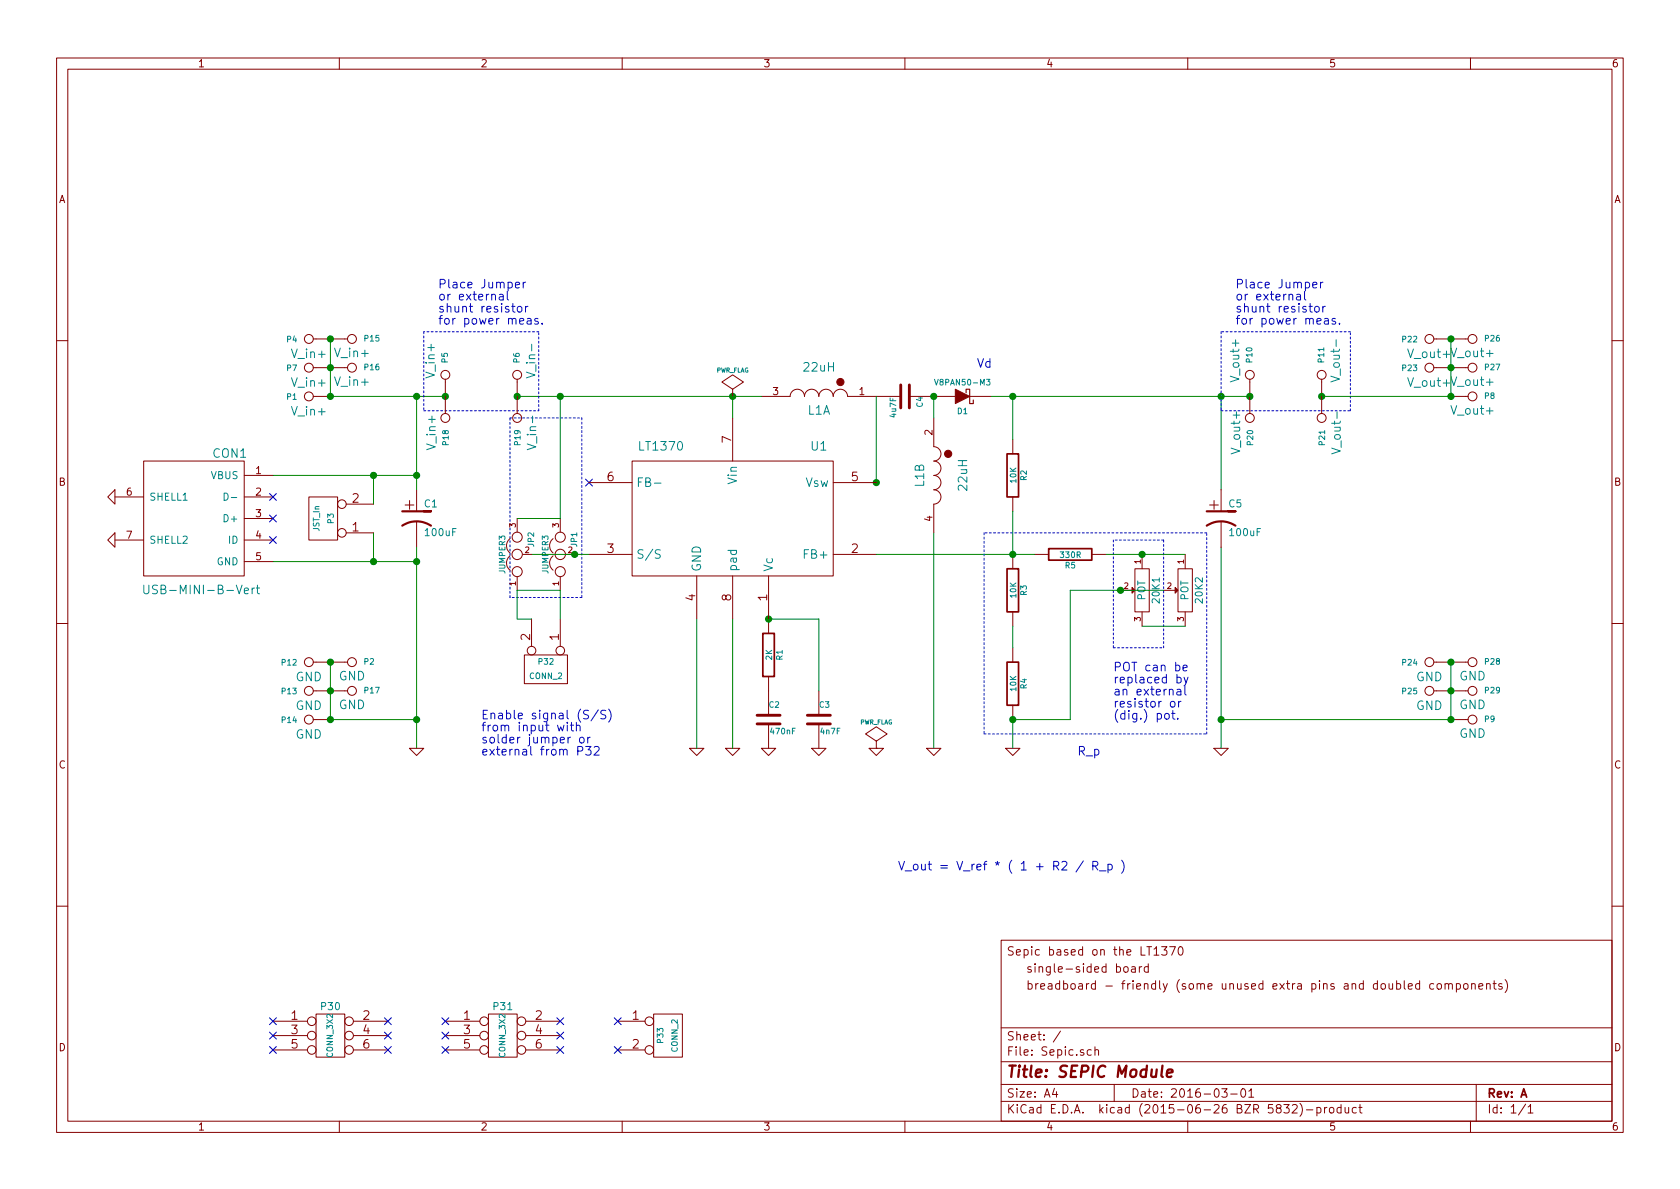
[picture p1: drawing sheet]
<svg xmlns="http://www.w3.org/2000/svg" width="297mm" height="210mm" viewBox="0 0 297 210" stroke-linecap="round" stroke-linejoin="round" font-family="sans-serif">
<g fill="none" stroke="#840000" stroke-width=".18">
<path d="M10 10.3h277v189.9h-277zM12 12.2h273v186.1h-273zM60 10.3v1.9M110 10.3v1.9M160 10.3v1.9M210 10.3v1.9M260 10.3v1.9M55.4 59.9h6.1M253.5 59.9h6.1M10 60.2h2M55.4 70.1h3M55.4 65h6.1"/>
<path d="M78.7 67.1v6M91.4 67.1v6M129.5 70.1h.1M129.5 68.8l1.9-1.2-1.9-1.3-1.9 1.3 1.9 1.2v1.3M129.5 73.9v7.6M134.6 70.1h5.1a1.27 1.27 0 0 1 1.3-1.3 1.27 1.27 0 0 1 1.2 1.3 1.27 1.27 0 0 1 1.3-1.3 1.27 1.27 0 0 1 1.3 1.3 1.27 1.27 0 0 1 1.2-1.3 1.27 1.27 0 0 1 1.3 1.3 1.27 1.27 0 0 1 1.3-1.3 1.27 1.27 0 0 1 1.3 1.3h9.4M160.8 70.1h8.1M165.1 73.9v5.1a1.27 1.27 0 0 1 1.3 1.3 1.27 1.27 0 0 1-1.3 1.2 1.27 1.27 0 0 1 1.3 1.3 1.27 1.27 0 0 1-1.3 1.3 1.27 1.27 0 0 1 1.3 1.2 1.27 1.27 0 0 1-1.3 1.3 1.27 1.27 0 0 1 1.3 1.3 1.27 1.27 0 0 1-1.3 1.2v5.1M171.4 70.1h3.9M179.1 77.7v2.6M221 67.1v6M233.7 67.1v6"/>
<path d="M253.5 65h6.1M256.5 70.1h3.1M285 60.2h2M19 87.9l1.3-1.3v2.5zM19 95.5l1.3-1.3v2.6zM20.3 87.9h5.1M20.3 95.5h5.1M25.4 81.5h17.8v20.3h-17.8zM43.2 84.1h5.1M43.2 87.9h5.1M43.2 91.7h5.1M43.2 95.5h5.1"/>
<path d="M43.2 99.3h5.1M54.6 87.9h5.1v7.6h-5.1zM61.2 94.2h4.8M61.2 89.1h4.8M73.7 86.6v3.8M73.7 92.2v4.6M90.2 98.3a1.63 1.63 0 0 0 0 2.5M90.2 95.2a1.63 1.63 0 0 0 0 2.6M91.4 91.7v2.4M97.8 98.3a1.63 1.63 0 0 0 0 2.5M97.8 95.2a1.63 1.63 0 0 0 0 2.6M99.1 91.7v2.4"/>
<path d="M104.1 98h7.7M104.1 85.3h7.7M111.8 81.5h35.5v20.3h-35.5zM147.3 98h7.6M147.3 85.3h7.6M179.1 87.9v2.5M179.1 98v2.6M182.9 98h2.5M193 98h2.6M201.9 98v2.6M209.5 98v2.6M215.9 86.6v3.8"/>
<path d="M215.9 92.2v4.6M10 110.3h2M55.4 117.1h6.1M91.4 102v2.4M92.7 115.8h7.6v5.1h-7.6zM94 109.5v4.8M99.1 102v2.4M99.1 109.5v4.8M123.2 101.8v7.7M129.5 101.8v7.7M135.9 101.8v10.2M135.9 119.6v6.9"/>
<path d="M179.1 108.2v2.5M179.1 114.5v2.6M198.1 104.4h2.1M200.7 100.6h2.5v7.6h-2.5zM201.9 108.2v2.5M205.7 104.4h2.1M208.3 100.6h2.5v7.6h-2.5zM209.5 108.2v2.5M253.5 117.1h6.1M285 110.3h2M55.4 127.2h3M55.4 122.2h6.1"/>
<path d="M72.4 132.3h2.5l-1.2 1.3zM121.9 132.3h2.6l-1.3 1.3zM128.3 132.3h2.5l-1.3 1.3zM134.6 132.3h2.6l-1.3 1.3zM135.9 128v4.3M143.5 132.3h2.5l-1.2 1.3zM144.8 122.2v4.3M144.8 128v4.3M153.7 132.3h2.5l-1.3 1.3zM154.9 132.3h.1M154.9 131.1l1.9-1.3-1.9-1.3-1.9 1.3 1.9 1.3v1.2M163.8 132.3h2.6l-1.3 1.3z"/>
<path d="M177.8 132.3h2.5l-1.2 1.3zM179.1 124.7v2.5M214.6 132.3h2.6l-1.3 1.3zM253.5 122.2h6.1M256.5 127.2h3.1M10 160.2h2M55.9 179.3h5.1v7.6h-5.1zM86.4 179.3h5v7.6h-5zM115.6 179.3h5v7.6h-5zM177 166.3h108v32h-108zM197.4 171l.4-.1 .3 .3-.1 .7h-.6M197.4 170.4v1.5"/>
<path d="M198.8 171.1l.2-.2 .4 .2 .1 .5-.2 .3h-.3l-.2-.1zM200.1 171h.6v.9M200.7 171.3l-.4 .1-.3 .2 .3 .3h.4M201.4 170.9v1M201.9 170.9l-.5 .3M203 171l-.4-.1-.3 .3 .1 .6 .2 .1h.4M203 170.4v1.5M204 167.8l.5-.4v1.5M204 168.9h.9M205.4 167.4h.9l-.5 .6 .4 .1v.7l-.2 .1-.6-.1M206.8 167.4h1l-.6 1.5M208.5 167.6l.2-.2a.81 .81 0 0 1 .6 .6 .81 .81 0 0 1-.3 .8l-.2 .1a.79 .79 0 0 1-.3-1.3z"/>
<path d="M248.3 173.4v1.3l.2 .2M249 174.4l.7-.1v-.3l-.5-.1-.2 .2 .1 .7h.6M251 174l-.4-.1-.3 .3 .1 .6 .2 .1 .4-.1M251 173.4v1.5M253.5 174l-.4-.1-.3 .3 .1 .6 .2 .1 .4-.1M254.2 174.1l.2-.2 .4 .2 .1 .5-.2 .2-.3 .1-.2-.1zM255.5 174.1l.2-.2 .4 .1v.9M255.5 173.9v1M256.1 174.1a.36 .36 0 0 1 .4-.2 .36 .36 0 0 1 .3 .2v.8M257.5 174l.4-.1 .3 .3-.1 .6h-.6M257.5 173.9v1.5M258.9 174.1l.2-.2 .4 .2 .1 .5-.2 .2-.3 .1-.2-.1z"/>
<path d="M260.2 174.1l.2-.2 .4 .1v.9M260.2 173.9v1M261.5 174.4l.7-.1-.1-.3-.4-.1-.2 .2v.7h.6M262.8 174.1l.2-.2 .4 .1 .1 .9M262.8 173.9v1M264 173.9h.5M264.2 173.4v1.3l.3 .2M265.6 174a.37 .37 0 0 0-.6 .1v.3l.6 .1v.1l-.2 .3-.4-.1M266.1 173.2a1.71 1.71 0 0 1 0 2.3M285 160.2h2M48.3 180.6h6.1M48.3 183.1h6.1"/>
<path d="M48.3 185.7h6.1M60 198.3v1.9M62.5 180.6h6.1M62.5 183.1h6.1M62.5 185.7h6.1M78.7 180.6h6.1M78.7 183.1h6.1M78.7 185.7h6.1M93 180.6h6.1M93 183.1h6.1M93 185.7h6.1M109.2 180.6h4.8"/>
<path d="M109.2 185.7h4.8M110 198.3v1.9M160 198.3v1.9M177 194.8h108M177 191.8h108M177 187.8h108M177 181.8h108M186.4 192.5l-.3 1h.9M186.8 193v1M187.5 182.3l-1.3 2M192.9 185.7l-.4-.1-.3 .3 .1 .6 .2 .1 .4-.1M193.6 185.7l.2-.1 .4 .1v.9"/>
<path d="M193.6 185.1v1.5M197 191.8v3M210 198.3v1.9M216 192.5h1l-.5 .6 .4 .1v.7l-.2 .1-.7-.1M217.6 193.5h1.1M219.5 192.7l.2-.2a.81 .81 0 0 1 .6 .6 .81 .81 0 0 1-.3 .8l-.1 .1a.79 .79 0 0 1-.4-1.3zM220.8 193l.4-.5v1.5M220.8 194h.9M227 195.3h.9l-.5 .6 .5 .1v.7l-.2 .1-.7-.1M228.5 195.5l.2-.2h.4l.3 .5-1 1h1M229.8 195.1a1.71 1.71 0 0 1 0 2.3M231 196.3h1.1"/>
<path d="M232.8 195.9l.5-.1 .3 .3-.2 .6h-.6M232.8 195.8v1.5M234.2 195.8v1M234.6 195.8l-.4 .3M235.1 196l.2-.2 .5 .2v.5l-.1 .2-.4 .1-.2-.1zM237.1 195.9l-.4-.1-.3 .3 .1 .6 .2 .1 .4-.1M237.1 195.3v1.5M237.8 195.8l.1 .9 .4 .1 .2-.1M238.5 195.8v1M239.8 195.9l-.4-.1-.3 .3 .1 .6 .2 .1 .4-.1M240.3 195.8h.5M240.5 195.3v1.3l.3 .2"/>
<path d="M260 198.3v1.9M261 191.8v6.5M269.7 195.2l-1.2 2M270.2 195.8l.4-.5v1.5M270.2 196.8h.8"/>
<circle cx="54.6" cy="59.9" r=".79"/>
<circle cx="62.2" cy="59.9" r=".79"/>
<circle cx="252.7" cy="59.9" r=".79"/>
<circle cx="260.3" cy="59.9" r=".79"/>
<circle cx="54.6" cy="70.1" r=".79"/>
<circle cx="54.6" cy="65" r=".79"/>
<circle cx="62.2" cy="65" r=".79"/>
<circle cx="78.7" cy="66.3" r=".79"/>
<circle cx="78.7" cy="73.9" r=".79"/>
<circle cx="91.4" cy="66.3" r=".79"/>
<circle cx="91.4" cy="73.9" r=".79"/>
<circle cx="221" cy="66.3" r=".79"/>
<circle cx="221" cy="73.9" r=".79"/>
<circle cx="233.7" cy="66.3" r=".79"/>
<circle cx="233.7" cy="73.9" r=".79"/>
<circle cx="252.7" cy="65" r=".79"/>
<circle cx="260.3" cy="70.1" r=".79"/>
<circle cx="260.3" cy="65" r=".79"/>
<circle cx="60.5" cy="89.1" r=".76"/>
<circle cx="60.5" cy="94.2" r=".76"/>
<circle cx="91.4" cy="98" r=".91"/>
<circle cx="91.4" cy="95" r=".89"/>
<circle cx="99.1" cy="98" r=".91"/>
<circle cx="99.1" cy="95" r=".89"/>
<circle cx="54.6" cy="117.1" r=".79"/>
<circle cx="62.2" cy="117.1" r=".79"/>
<circle cx="91.4" cy="101.1" r=".89"/>
<circle cx="94" cy="115.1" r=".76"/>
<circle cx="99.1" cy="115.1" r=".76"/>
<circle cx="99.1" cy="101.1" r=".89"/>
<circle cx="252.7" cy="117.1" r=".79"/>
<circle cx="260.3" cy="117.1" r=".79"/>
<circle cx="54.6" cy="127.2" r=".79"/>
<circle cx="54.6" cy="122.2" r=".79"/>
<circle cx="62.2" cy="122.2" r=".79"/>
<circle cx="252.7" cy="122.2" r=".79"/>
<circle cx="260.3" cy="127.2" r=".79"/>
<circle cx="260.3" cy="122.2" r=".79"/>
<circle cx="55.1" cy="183.1" r=".76"/>
<circle cx="55.1" cy="180.6" r=".76"/>
<circle cx="55.1" cy="185.7" r=".76"/>
<circle cx="61.7" cy="183.1" r=".76"/>
<circle cx="61.7" cy="180.6" r=".76"/>
<circle cx="61.7" cy="185.7" r=".76"/>
<circle cx="85.6" cy="183.1" r=".76"/>
<circle cx="85.6" cy="180.6" r=".76"/>
<circle cx="85.6" cy="185.7" r=".76"/>
<circle cx="92.2" cy="183.1" r=".76"/>
<circle cx="92.2" cy="180.6" r=".76"/>
<circle cx="92.2" cy="185.7" r=".76"/>
<circle cx="114.8" cy="180.6" r=".76"/>
<circle cx="114.8" cy="185.7" r=".76"/>
</g>
<path d="M205.5 188.4l-.2 1.8 .3 .2M206.3 189.8l1-.2v-.4l-.6-.1-.3 .3-.1 .9 .2 .1 .6-.1" fill="none" stroke="#840000" stroke-width=".41"/>
<path d="M71.1 93a4.6 4.6 0 0 1 5.1 0M71.1 90.4h5.1h-1.3M213.4 93a4.6 4.6 0 0 1 5 0M213.4 90.4h5h-1.2" fill="none" stroke="#840000" stroke-width=".38"/>
<path d="M159.3 68.1v4M160.8 68.1v4M133.9 128h4M133.9 126.5h4M142.7 128h4.1M142.7 126.5h4.1" fill="none" stroke="#840000" stroke-width=".51"/>
<path d="M178.1 80.3h2v7.6h-2zM185.4 97h7.6v2.1h-7.6zM134.9 112h2v7.6h-2zM178.1 100.6h2v7.6h-2zM178.1 117.1h2v7.6h-2z" fill="none" stroke="#840000" stroke-width=".3"/>
<g fill="#840000" stroke="#840000" stroke-width=".18">
<path d="M168.9 68.8l2.5 1.3-2.5 1.3z"/>
<path d="M200.2 103.9l.5 .5-.5 .5z"/>
<path d="M207.8 103.9l.5 .5-.5 .5z"/>
<circle cx="148.6" cy="67.6" r=".63"/>
<circle cx="167.6" cy="80.3" r=".63"/>
</g>
<path d="M170.8 69.5v-.7h.6v2.6h.7v-.7" fill="none" stroke="#840000" stroke-width=".2"/>
<g fill="none" stroke="#008484" stroke-width=".18">
<path d="M165.2 67.1l.4 1 .3-1M174.4 67.1h.6l-.3 .4 .3 .1v.4l-.1 .1-.5-.1M236.2 60.1v1.2M236.4 72.8v1.2M39.6 87.2a.64 .64 0 0 1 .7 .6 .64 .64 0 0 1-.7 .7zM40.9 88h1M115.7 85.4h1.2M116.7 97.3a.62 .62 0 0 0-.8 .1v.4l.8 .3v.5a.62 .62 0 0 1-.9 0M25.4 103.5l.1 1.3a.48 .48 0 0 0 .8-.1v-1.2M44.6 104v1M45 104l-.3 .1-.1 .2M45.3 104h.6"/>
<path d="M45.5 103.5v1.3l.4 .2"/>
</g>
<g fill="none" stroke="#008400" stroke-width=".18">
<path d="M58.4 59.9v10.2h20.3M256.5 59.9v10.2h-22.8M73.7 70.1v16.5M91.4 70.1h43.2M99.1 70.1v21.6h-7.7M129.5 70.1v3.8M154.9 70.1v15.2M165.1 70.1v3.8M175.3 70.1h45.7M179.1 70.1v7.6M215.9 70.1v16.5M48.3 84.1h25.4"/>
<path d="M48.3 99.3h25.4M66 84.1v5M66 94.2v5.1M73.7 96.8v35.5M94 98h10.1M154.9 98h28M165.1 94.2v38.1M179.1 90.4v7.6M195.6 98h13.9M215.9 96.8v35.5M58.4 117.1v10.1h15.3M94 109.5h-2.6v-5.1h7.7v5.1"/>
<path d="M123.2 109.5v22.8M129.5 109.5v22.8M135.9 109.5h8.9v12.7M179.1 110.7v3.8M201.9 110.7h7.6M205.7 104.4h-16.5v22.8h-10.1v5.1M256.5 117.1v10.1h-40.6"/>
</g>
<g fill="#008400" stroke="#008400" stroke-width=".25">
<circle cx="135.9" cy="109.5" r=".51"/>
<circle cx="154.9" cy="85.3" r=".51"/>
<circle cx="179.1" cy="98" r=".51"/>
<circle cx="129.5" cy="70.1" r=".51"/>
<circle cx="73.7" cy="84.1" r=".51"/>
<circle cx="73.7" cy="99.3" r=".51"/>
<circle cx="73.7" cy="70.1" r=".51"/>
<circle cx="73.7" cy="127.2" r=".51"/>
<circle cx="215.9" cy="127.2" r=".51"/>
<circle cx="215.9" cy="70.1" r=".51"/>
<circle cx="99.1" cy="70.1" r=".51"/>
<circle cx="78.7" cy="70.1" r=".51"/>
<circle cx="91.4" cy="70.1" r=".51"/>
<circle cx="221" cy="70.1" r=".51"/>
<circle cx="233.7" cy="70.1" r=".51"/>
<circle cx="66" cy="84.1" r=".51"/>
<circle cx="66" cy="99.3" r=".51"/>
<circle cx="58.4" cy="117.1" r=".51"/>
<circle cx="58.4" cy="122.2" r=".51"/>
<circle cx="58.4" cy="127.2" r=".51"/>
<circle cx="58.4" cy="59.9" r=".51"/>
<circle cx="58.4" cy="65" r=".51"/>
<circle cx="58.4" cy="70.1" r=".51"/>
<circle cx="101.6" cy="98" r=".51"/>
<circle cx="256.5" cy="65" r=".51"/>
<circle cx="256.5" cy="70.1" r=".51"/>
<circle cx="256.5" cy="122.2" r=".51"/>
<circle cx="256.5" cy="127.2" r=".51"/>
<circle cx="256.5" cy="117.1" r=".51"/>
<circle cx="256.5" cy="59.9" r=".51"/>
<circle cx="201.9" cy="98" r=".51"/>
<circle cx="198.1" cy="104.4" r=".51"/>
<circle cx="165.1" cy="70.1" r=".51"/>
<circle cx="179.1" cy="70.1" r=".51"/>
<circle cx="179.1" cy="127.2" r=".51"/>
</g>
<g fill="none" stroke="#000084" stroke-width=".18">
<path d="M47.7 87.3l1.2 1.2M47.7 91.1l1.2 1.2M47.7 94.9l1.2 1.2M48.9 87.3l-1.2 1.2M48.9 91.1l-1.2 1.2M48.9 94.9l-1.2 1.2M103.5 84.7l1.2 1.2M104.7 84.7l-1.2 1.2M47.7 180l1.2 1.2M48.9 180l-1.2 1.2M68 180l1.2 1.2M69.2 180l-1.2 1.2"/>
<path d="M78.1 180l1.2 1.2M79.3 180l-1.2 1.2M98.5 180l1.2 1.2M99.7 180l-1.2 1.2M108.6 180l1.2 1.2M109.8 180l-1.2 1.2M47.7 182.5l1.2 1.2M47.7 185.1l1.2 1.2M48.9 182.5l-1.2 1.2M48.9 185.1l-1.2 1.2M68 182.5l1.2 1.2M68 185.1l1.2 1.2"/>
<path d="M69.2 182.5l-1.2 1.2M69.2 185.1l-1.2 1.2M78.1 182.5l1.2 1.2M78.1 185.1l1.2 1.2M79.3 182.5l-1.2 1.2M79.3 185.1l-1.2 1.2M98.5 182.5l1.2 1.2M98.5 185.1l1.2 1.2M99.7 182.5l-1.2 1.2M99.7 185.1l-1.2 1.2M108.6 185.1l1.2 1.2M109.8 185.1l-1.2 1.2"/>
</g>
<g fill="none" stroke="#0000c2" stroke-width=".18" stroke-dasharray=".3 .4">
<path d="M74.9 58.7v13.9M95.2 58.7h-20.3M215.9 58.7v13.9M238.8 58.7h-22.9M74.9 72.6h20.3M90.2 73.9h12.7M95.2 72.6v-13.9M102.9 73.9v31.8M215.9 72.6h22.9M238.8 72.6v-13.9M174 94.2v35.6M196.8 95.5v19"/>
<path d="M205.7 95.5h-8.9M213.4 94.2h-39.4M90.2 105.7v-31.8M102.9 105.7h-12.7M196.8 114.5h8.9M205.7 114.5v-19M174 129.8h39.4M213.4 129.8v-35.6"/>
</g>
<g fill="none" stroke="#0000c2" stroke-width=".18">
<path d="M88.3 52.1h.6l.1 1M89 52.4l-.5 .1a.3 .3 0 0 0-.3 .3 .3 .3 0 0 0 .3 .3l.5-.1M89.7 51.5v1.4l.2 .2M90.5 54.2h.6M90.7 53.7v1.3l.4 .2M91.1 50.4l.8-.1-.1-.3-.4-.1-.3 .2 .1 .7h.6M91.5 54.3l.3-.1 .4 .1 .1 .6-.2 .2-.3 .1-.3-.2zM92.5 49.9v1M92.9 54.2v1M92.9 49.9l-.2 .1-.2 .2M93.2 56.4h.6l.1 .9M93.3 54.2h-.2l-.2 .3"/>
<path d="M93.9 56.7h-.5a.3 .3 0 0 0-.2 .3 .3 .3 0 0 0 .2 .3l.5-.1M95.1 56.4l-.3-.1-.3 .2 .1 .2 .5 .2v.3h-.6M95.9 57.2v.1M229.3 52.1h.6v1M229.9 52.4l-.5 .1a.3 .3 0 0 0-.2 .3 .3 .3 0 0 0 .2 .3l.5-.1M230.7 51.5v1.4l.2 .2M231.4 54.2h.6M231.6 53.7v1.3l.4 .2M232.1 50.4l.7-.1v-.3l-.5-.1-.2 .2 .1 .7h.6M232.6 54.2h.3l.3 .3v.4l-.3 .3-.3-.1-.2-.2v-.4zM233.5 49.9v1M233.9 54.2v1"/>
<path d="M233.9 49.9l-.3 .1-.1 .2M234.2 56.4h.6l.1 .9M234.3 54.2h-.3l-.1 .3M234.9 56.7h-.5a.3 .3 0 0 0-.3 .3 .3 .3 0 0 0 .3 .3l.5-.1M236.1 56.4l-.4-.1-.2 .2 .1 .2 .5 .2v.3h-.6M236.8 57.2v.1M208.1 119.8a.48 .48 0 0 1 .7 .1v.7a.48 .48 0 0 1-.7 .1M209.2 118.1l.7-.1-.1-.3-.4-.1-.2 .3v.7h.6M209.3 119.8l.4 1M210.1 119.8l-.6 1.3-.2 .2M98.6 128.2l.3 1.1 .2-.8 .3 .8 .3-1.1M100.3 128.2v1.1"/>
<path d="M101 127.7v1.4l.4 .2M101.9 128.4l.1-.1a.36 .36 0 0 1 .6 .2v.8M101.9 127.7v1.6M102.2 132.8l.7-.1 .1-.2v-.3l-.3-.2h-.5v1.5M102.5 130.5l.3-.1 .4 .1 .1 .6-.2 .2-.3 .1-.3-.2zM103.6 132h.9l-.5 .6 .3 .1 .2 .2-.1 .5-.2 .1h-.4l-.2-.1M103.9 130.4v1M104.1 125.7a.62 .62 0 0 0-.8 0v.5l.7 .3v.5a.62 .62 0 0 1-.8 0M104.3 130.4h-.2l-.2 .3M105.1 132.2l.2-.2h.3l.3 .2v.2v.3l-.9 .8h.9M105.8 125.5l-1.3 2M107.1 125.7a.62 .62 0 0 0-.8 0v.5l.7 .3v.5a.62 .62 0 0 1-.8 0"/>
<path d="M107.6 125.4a1.75 1.75 0 0 1 0 2.3M206 126.3l.2-.1 .5 .1v.6l-.1 .2-.4 .1-.2-.2zM207 124.2l.2-.2 .5 .2v.6l-.1 .2h-.4l-.2-.1zM207.2 126.2h.5M207.4 125.6v1.4l.3 .2M208.1 122h.6l.1 .9M208.2 127v.2M208.4 124v1M208.8 122.2l-.5 .1a.3 .3 0 0 0-.3 .3 .3 .3 0 0 0 .3 .3l.5-.1M208.8 124l-.3 .1-.1 .2M209.5 121.4v1.3l.2 .2M191.5 152.2l-1.3 2"/>
<path d="M193.2 153.1h.8l.1-.3-.1-.3-.2-.2h-.6v1.5M193.6 153.1l.5 .7M194.4 154h1.2M195.9 152.9a.48 .48 0 0 1 .7 .1v.7a.48 .48 0 0 1-.7 .1M195.9 152.8v1.6M198.3 152.1a1.75 1.75 0 0 1 0 2.3"/>
</g>
<g font-size="2.8" fill="#840000">
<text x="71.6" y="90.2">+</text>
<text x="213.8" y="90.2">+</text>
<text x="178" y="190.5">Title: SEPIC Module</text>
</g>
<g font-size="2.1" fill="#0000c2">
<text x="77.5" y="51">Place Jumper</text>
<text x="77.5" y="53.1">or external</text>
<text x="218.4" y="51">Place Jumper</text>
<text x="218.4" y="53.1">or external</text>
<text x="77.5" y="55.3">shunt resistor</text>
<text x="77.5" y="57.4">for power meas.</text>
<text x="218.4" y="55.3">shunt resistor</text>
<text x="218.4" y="57.4">for power meas.</text>
<text x="172.7" y="65">Vd</text>
<text x="196.8" y="118.7">POT can be</text>
<text x="196.8" y="120.8">replaced by</text>
<text x="196.8" y="123">an external</text>
<text x="196.8" y="125.1">resistor or</text>
<text x="85.1" y="127.2">Enable signal (S/S)</text>
<text x="85.1" y="129.3">from input with</text>
<text x="85.1" y="131.5">solder jumper or</text>
<text x="196.8" y="127.2">(dig.) pot.</text>
<text x="85.1" y="133.6">external from P32</text>
<text x="190.5" y="133.6">R_p</text>
<text x="158.7" y="153.9">V_out = V_ref * ( 1 + R2 / R_p )</text>
</g>
<g font-size="2.1" fill="#008484">
<text x="51.8" y="63.3">V_in+</text>
<text x="59.4" y="63.2">V_in+</text>
<text x="142.2" y="65.7">22uH</text>
<text x="249.1" y="63.3">V_out+</text>
<text x="256.8" y="63.2">V_out+</text>
<text x="51.8" y="68.4">V_in+</text>
<text x="59.4" y="68.2">V_in+</text>
<text x="76.9" y="66.6" transform="rotate(-90 76.9 66.6)">V_in+</text>
<text x="94.7" y="66.3" transform="rotate(-90 94.7 66.3)">V_in-</text>
<text x="219.1" y="67.3" transform="rotate(-90 219.1 67.3)">V_out+</text>
<text x="236.9" y="67" transform="rotate(-90 236.9 67)">V_out-</text>
<text x="249.1" y="68.4">V_out+</text>
<text x="256.8" y="68.2">V_out+</text>
<text x="51.8" y="73.5">V_in+</text>
<text x="142.8" y="73.3">L1A</text>
<text x="256.8" y="73.3">V_out+</text>
<text x="37.7" y="80.9">CON1</text>
<text x="77" y="79.3" transform="rotate(-90 77 79.3)">V_in+</text>
<text x="94.8" y="79" transform="rotate(-90 94.8 79)">V_in-</text>
<text x="113.2" y="79.7">LT1370</text>
<text x="143.4" y="79.7">U1</text>
<text x="219.3" y="80" transform="rotate(-90 219.3 80)">V_out+</text>
<text x="237.1" y="79.8" transform="rotate(-90 237.1 79.8)">V_out-</text>
<text x="112.5" y="86.1">FB-</text>
<text x="130.3" y="85.6" transform="rotate(-90 130.3 85.6)">Vin</text>
<text x="142.3" y="86.1">Vsw</text>
<text x="163.4" y="86.1" transform="rotate(-90 163.4 86.1)">L1B</text>
<text x="171" y="86.6" transform="rotate(-90 171 86.6)">22uH</text>
<text x="112.5" y="98.8">S/S</text>
<text x="124" y="101.1" transform="rotate(-90 124 101.1)">GND</text>
<text x="130.3" y="101.1" transform="rotate(-90 130.3 101.1)">pad</text>
<text x="136.7" y="101.1" transform="rotate(-90 136.7 101.1)">Vc</text>
<text x="142.5" y="98.8">FB+</text>
<text x="27.2" y="105.1">USB-MINI-B-Vert</text>
<text x="52.2" y="120.5">GND</text>
<text x="52.2" y="125.5">GND</text>
<text x="59.9" y="120.3">GND</text>
<text x="59.9" y="125.4">GND</text>
<text x="250.3" y="120.5">GND</text>
<text x="250.3" y="125.5">GND</text>
<text x="258" y="125.4">GND</text>
<text x="258" y="120.3">GND</text>
<text x="52.2" y="130.6">GND</text>
<text x="258" y="130.5">GND</text>
</g>
<g font-size="2.1" fill="#840000">
<text x="129.3" y="78.3" transform="rotate(-90 129.3 78.3)">7</text>
<text x="62.3" y="88.9">2</text>
<text x="107.4" y="85.1">6</text>
<text x="150.5" y="85.1">5</text>
<text x="62.3" y="94">1</text>
<text x="107.4" y="97.8">3</text>
<text x="150.5" y="97.8">2</text>
<text x="122.9" y="106.2" transform="rotate(-90 122.9 106.2)">4</text>
<text x="129.3" y="106.2" transform="rotate(-90 129.3 106.2)">8</text>
<text x="135.6" y="106.2" transform="rotate(-90 135.6 106.2)">1</text>
<text x="93.7" y="113.2" transform="rotate(-90 93.7 113.2)">2</text>
<text x="98.8" y="113.2" transform="rotate(-90 98.8 113.2)">1</text>
<text x="178" y="169">Sepic based on the LT1370</text>
<text x="179.7" y="172">single-sided board</text>
<text x="179.7" y="175">breadboard - friendly (some unused extra pins and doubled components)</text>
<text x="51.5" y="180.3">1</text>
<text x="51.5" y="182.9">3</text>
<text x="51.5" y="185.4">5</text>
<text x="64.2" y="180.3">2</text>
<text x="64.2" y="182.9">4</text>
<text x="64.2" y="185.4">6</text>
<text x="82" y="180.3">1</text>
<text x="82" y="182.9">3</text>
<text x="82" y="185.4">5</text>
<text x="94.7" y="180.3">2</text>
<text x="94.7" y="182.9">4</text>
<text x="94.7" y="185.4">6</text>
<text x="111.8" y="180.3">1</text>
<text x="111.8" y="185.4">2</text>
<text x="178" y="184">Sheet: /</text>
<text x="178" y="186.7">File: Sepic.sch</text>
<text x="178" y="196.9">KiCad E.D.A. kicad (2015-06-26 BZR 5832)-product</text>
<text x="178" y="194.1">Size: A4</text>
<text x="200" y="194.1">Date: 2016-03-01</text>
<text x="263" y="194.1">Rev: A</text>
<text x="263" y="196.9">Id: 1/1</text>
</g>
<g font-size="1.8" fill="#840000">
<text x="35" y="11.9">1</text>
<text x="85" y="11.9">2</text>
<text x="135" y="11.9">3</text>
<text x="185" y="11.9">4</text>
<text x="235" y="11.9">5</text>
<text x="285" y="11.9">6</text>
<text x="10.4" y="35.9">A</text>
<text x="285.4" y="35.9">A</text>
<text x="136.7" y="69.8">3</text>
<text x="151.9" y="69.8">1</text>
<text x="164.8" y="76.9" transform="rotate(-90 164.8 76.9)">2</text>
<text x="45.2" y="83.8">1</text>
<text x="10.4" y="85.9">B</text>
<text x="22.4" y="87.6">6</text>
<text x="45.2" y="87.6">2</text>
<text x="285.4" y="85.9">B</text>
<text x="22.4" y="95.2">7</text>
<text x="45.2" y="91.4">3</text>
<text x="45.2" y="95.2">4</text>
<text x="164.8" y="92.2" transform="rotate(-90 164.8 92.2)">4</text>
<text x="45.2" y="99.1">5</text>
<text x="10.4" y="135.9">C</text>
<text x="285.4" y="135.9">C</text>
<text x="10.4" y="185.9">D</text>
<text x="285.4" y="185.9">D</text>
<text x="35" y="199.9">1</text>
<text x="85" y="199.9">2</text>
<text x="135" y="199.9">3</text>
<text x="185" y="199.9">4</text>
<text x="235" y="199.9">5</text>
<text x="285" y="199.9">6</text>
</g>
<g font-size="1.8" fill="#008484">
<text x="26.4" y="88.5">SHELL1</text>
<text x="37.3" y="84.7">VBUS</text>
<text x="75.1" y="89.7">C1</text>
<text x="217.3" y="89.7">C5</text>
<text x="39.9" y="92.3">D+</text>
<text x="75.3" y="94.8">100uF</text>
<text x="217.6" y="94.8">100uF</text>
<text x="26.4" y="96.1">SHELL2</text>
<text x="38.2" y="99.9">GND</text>
<text x="40.4" y="96.1">ID</text>
<text x="202.5" y="106.2" transform="rotate(-90 202.5 106.2)">POT</text>
<text x="205" y="106.5" transform="rotate(-90 205 106.5)">20K1</text>
<text x="210.1" y="106.2" transform="rotate(-90 210.1 106.2)">POT</text>
<text x="212.6" y="106.5" transform="rotate(-90 212.6 106.5)">20K2</text>
<text x="56.8" y="178.6">P30</text>
<text x="87.3" y="178.6">P31</text>
</g>
<g font-size="1.4" fill="#008484">
<text x="50.7" y="65.6">P7</text>
<text x="50.7" y="60.5">P4</text>
<text x="64.5" y="65.5">P16</text>
<text x="64.5" y="60.4">P15</text>
<text x="79.2" y="64.1" transform="rotate(-90 79.2 64.1)">P5</text>
<text x="91.9" y="64.1" transform="rotate(-90 91.9 64.1)">P6</text>
<text x="221.4" y="64" transform="rotate(-90 221.4 64)">P10</text>
<text x="234.1" y="64" transform="rotate(-90 234.1 64)">P11</text>
<text x="248" y="65.6">P23</text>
<text x="248" y="60.5">P22</text>
<text x="262.6" y="65.5">P27</text>
<text x="262.6" y="60.4">P26</text>
<text x="50.7" y="70.7">P1</text>
<text x="163.1" y="72" transform="rotate(-90 163.1 72)">C4</text>
<text x="165.8" y="68.1">V8PAN50-M3</text>
<text x="262.5" y="70.5">P8</text>
<text x="158.4" y="73.8" transform="rotate(-90 158.4 73.8)">4u7F</text>
<text x="169.3" y="73.2">D1</text>
<text x="79.3" y="78.7" transform="rotate(-90 79.3 78.7)">P18</text>
<text x="92" y="78.7" transform="rotate(-90 92 78.7)">P19</text>
<text x="221.6" y="78.7" transform="rotate(-90 221.6 78.7)">P20</text>
<text x="234.3" y="78.7" transform="rotate(-90 234.3 78.7)">P21</text>
<text x="179.7" y="85.3" transform="rotate(-90 179.7 85.3)">10K</text>
<text x="181.5" y="85" transform="rotate(-90 181.5 85)">R2</text>
<text x="56.5" y="94" transform="rotate(-90 56.5 94)">JST_In</text>
<text x="59" y="92.6" transform="rotate(-90 59 92.6)">P3</text>
<text x="89.3" y="101.4" transform="rotate(-90 89.3 101.4)">JUMPER3</text>
<text x="94.4" y="96.6" transform="rotate(-90 94.4 96.6)">JP2</text>
<text x="97" y="101.4" transform="rotate(-90 97 101.4)">JUMPER3</text>
<text x="102" y="96.6" transform="rotate(-90 102 96.6)">JP1</text>
<text x="187.6" y="98.6">330R</text>
<text x="188.3" y="100.5">R5</text>
<text x="179.7" y="105.7" transform="rotate(-90 179.7 105.7)">10K</text>
<text x="181.5" y="105.3" transform="rotate(-90 181.5 105.3)">R3</text>
<text x="49.9" y="117.7">P12</text>
<text x="64.4" y="117.5">P2</text>
<text x="95.3" y="117.5">P32</text>
<text x="136.5" y="116.7" transform="rotate(-90 136.5 116.7)">2K</text>
<text x="138.4" y="116.7" transform="rotate(-90 138.4 116.7)">R1</text>
<text x="248" y="117.7">P24</text>
<text x="262.6" y="117.5">P28</text>
<text x="49.9" y="122.8">P13</text>
<text x="64.5" y="122.6">P17</text>
<text x="93.6" y="120.1">CONN_2</text>
<text x="136" y="125.1">C2</text>
<text x="144.9" y="125.1">C3</text>
<text x="179.7" y="122.2" transform="rotate(-90 179.7 122.2)">10K</text>
<text x="181.5" y="121.8" transform="rotate(-90 181.5 121.8)">R4</text>
<text x="248" y="122.8">P25</text>
<text x="262.6" y="122.6">P29</text>
<text x="49.9" y="127.8">P14</text>
<text x="136.3" y="129.8">470nF</text>
<text x="145.1" y="129.8">4n7F</text>
<text x="262.5" y="127.7">P9</text>
<text x="117.3" y="184.4" transform="rotate(-90 117.3 184.4)">P33</text>
<text x="119.8" y="186" transform="rotate(-90 119.8 186)">CONN_2</text>
<text x="58.9" y="186.9" transform="rotate(-90 58.9 186.9)">CONN_3X2</text>
<text x="89.3" y="186.9" transform="rotate(-90 89.3 186.9)">CONN_3X2</text>
</g>
<g font-size="1.4" fill="#840000">
<text x="91.2" y="93.3" transform="rotate(-90 91.2 93.3)">3</text>
<text x="98.8" y="93.3" transform="rotate(-90 98.8 93.3)">3</text>
<text x="92.8" y="97.8">2</text>
<text x="100.5" y="97.8">2</text>
<text x="201.7" y="99.7" transform="rotate(-90 201.7 99.7)">1</text>
<text x="209.3" y="99.7" transform="rotate(-90 209.3 99.7)">1</text>
<text x="91.2" y="103.6" transform="rotate(-90 91.2 103.6)">1</text>
<text x="98.8" y="103.6" transform="rotate(-90 98.8 103.6)">1</text>
<text x="198.8" y="104.1">2</text>
<text x="206.4" y="104.1">2</text>
<text x="201.7" y="109.8" transform="rotate(-90 201.7 109.8)">3</text>
<text x="209.3" y="109.8" transform="rotate(-90 209.3 109.8)">3</text>
</g>
<g font-size="1.1" fill="#008484">
<text x="126.6" y="65.9">PWR_FLAG</text>
<text x="152" y="128.1">PWR_FLAG</text>
</g>
</svg>
